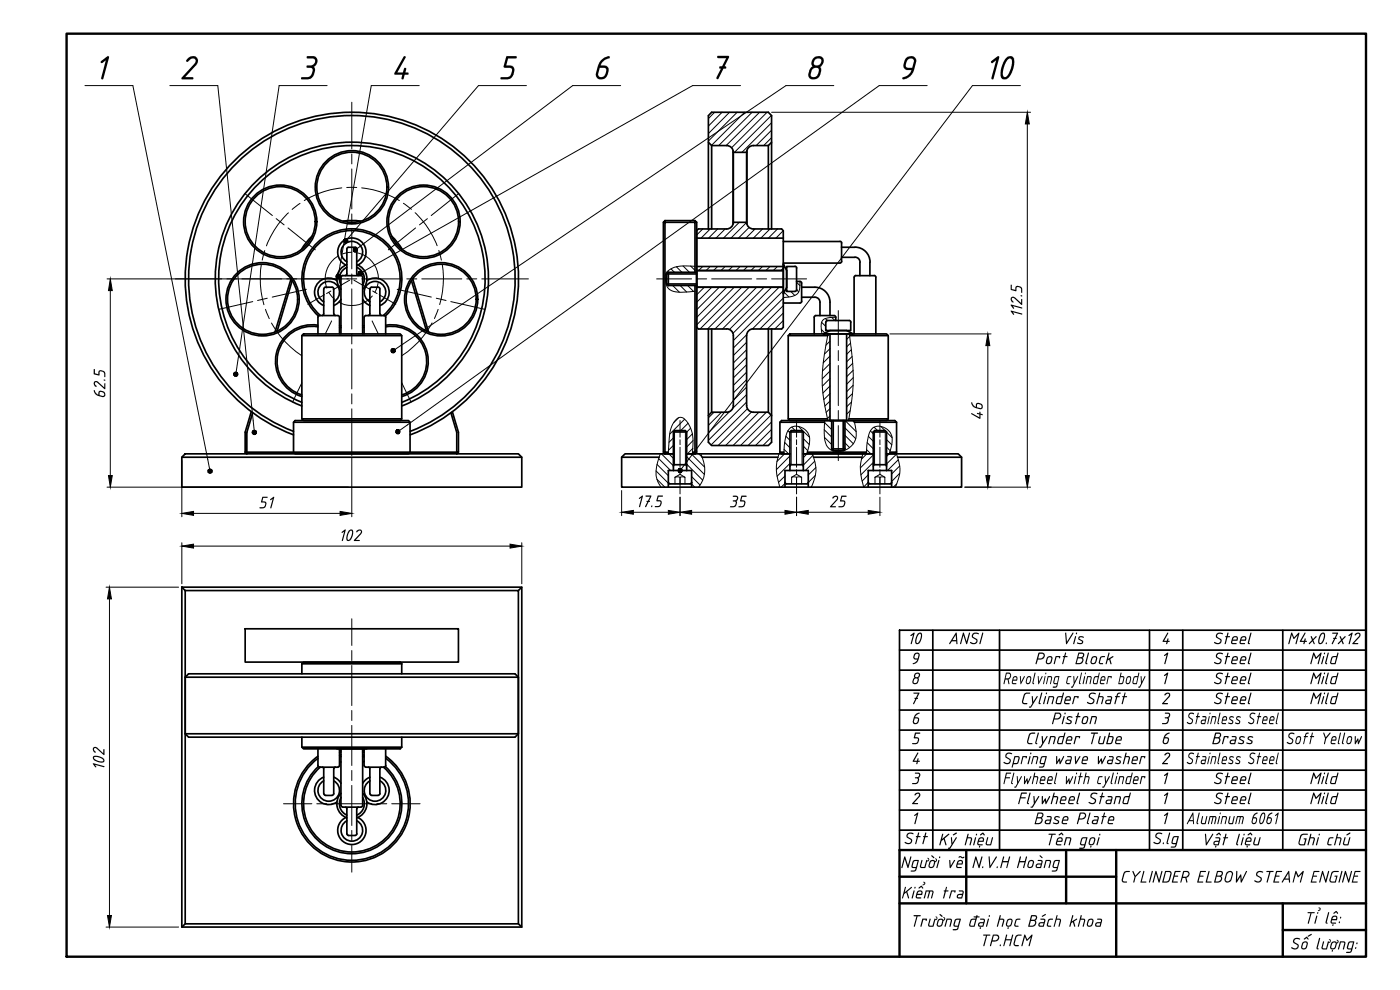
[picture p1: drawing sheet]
<svg xmlns="http://www.w3.org/2000/svg" width="420mm" height="297mm" viewBox="0 0 420 297" stroke-linecap="round" stroke-linejoin="round" font-family="sans-serif">
<!-- layer: Khung_ten -->
<path d="M20 10.1h390v276.9h-390zM290 255v16M320 255v16M335 255v32M410 255h-140v32M270 263h65M270 271h140M385 271v16M385 279h25" fill="none" stroke="#000" stroke-width=".72"/>
<!-- layer: Duong_dam -->
<g fill="none" stroke="#000" stroke-width=".51">
<path d="M212.6 42.7l1 1M213.6 43.7v25M213.6 43.7h4.5M218.1 43.7a2.01 2.01 0 0 1 2 2M220 45.2v22M220.1 45.7v21M220.1 45.7h4M224.1 45.7v21M224.2 45.2v22M230.6 43.7h-4.5a2.01 2.01 0 0 0-2 2M230.6 43.7v25M231.6 42.7l-1 1"/>
<path d="M93.6 70.9l-1.9 2.1-1.2 1.9M103.1 66.3l2.9-.1 2.1 .1M103.8 79.5a4.3 4.3 0 0 1-1.5-6.5 4.3 4.3 0 0 1 6.6 0 4.3 4.3 0 0 1-1.5 6.5M104.1 79.4a4.5 4.5 0 0 0-1.8 7.4M104.1 74.7l.5-.5h2l.5 .5M104.1 74.7v7.5M104.1 78.5a3.2 3.2 0 0 1-1-4.9 3.2 3.2 0 0 1 5 0 3.2 3.2 0 0 1-1 4.9M107.1 74.7v7.5M107.1 79.4a4.5 4.5 0 0 1 1.8 7.4M117.6 70.9l1.9 2.1 1.2 1.9M199.1 66.7v69M199.6 66.2v.5h-.5z"/>
<path d="M199.6 66.2h9M208.6 66.2l.5 .5h-.5zM209.1 66.7v69M209.1 71.4h26M209.1 80h26M212.6 68.7v-34l1-1h17l1 1v34M218.1 68.7h-8.5l-.5 .5v29l.5 .5h8.5M220.1 66.7a2.01 2.01 0 0 1-2 2M220.1 66.7h4M224.1 66.7a2.01 2.01 0 0 0 2 2h8.5l.5 .5v29l-.5 .5h-8.5M235.1 79.2l1 2v5l-1 2zM235.1 72.5h17"/>
<path d="M238.6 80h-2.5v7.4h2.5M238.6 79.9l.5 .5M252.1 72.4l.5 .5M252.6 74.2h4M252.6 77.2h4M252.6 72.9v5.5M252.6 78.4l-.5 .5h-17M256.6 74.2a4.5 4.5 0 0 1 4.5 4.5M256.6 77.2a1.5 1.5 0 0 1 1.5 1.5M258.1 78.7v4M261.1 78.7v4M87.3 83.7l-4.8 15.9"/>
<path d="M87.7 84.2l-4.5 15.1M95.4 97.6a11 11 0 0 0-12.5 8.4 11 11 0 0 0 7.7 13M95.4 98.1a10.5 10.5 0 0 0-12 7.9 10.5 10.5 0 0 0 7.2 12.5M95.4 95.2v5M95.6 94.8a15 15 0 0 1-.8-21.6 15 15 0 0 1 21.6 0 15 15 0 0 1-.8 21.6M96.2 94.7a14.5 14.5 0 0 1-1.1-21 14.5 14.5 0 0 1 21 0 14.5 14.5 0 0 1-1.1 21M97.2 90.6a3.2 3.2 0 0 1-1.1-5 3.2 3.2 0 0 1 5.1 0 3.2 3.2 0 0 1-1 5M100.2 94.2l-.1-7.8-.4-.2h-2l-.5 .5v7.5l-.5 .4M100.2 94.2l.5 .4M101.1 84.2a4.3 4.3 0 0 0-6.2 1.5 4.3 4.3 0 0 0 2.3 6M101.4 94.7h-5.5l-.5 .5M101.4 94.7l.5 .5"/>
<path d="M101.9 95.2v5M101.9 98.2l.4 .1M101.9 97.7l.5 .1M102.3 83.2v17M102.3 85.5v.1M102.3 89.8l-.9 1.1-1.2 .8M102.4 83.1l.4-.4h5.6l.4 .4M104.1 82.2l-.5 .5M104.1 80.2a3.7 3.7 0 0 0-1.7 5.3M107.1 80.2a3.7 3.7 0 0 1 1.7 5.3M107.1 82.2l.5 .5M108.8 83.2v17"/>
<path d="M108.9 89.8l.9 1.1 1.2 .8M108.9 85.5v.1M109.3 95.2v5M109.3 97.7l-.4 .1M109.3 98.2l-.4 .1M110.1 84.2a4.3 4.3 0 0 1 6.2 1.5 4.3 4.3 0 0 1-2.3 6M111 86.7v7.5l-.5 .4M111 86.7l.5-.5h2l.4 .2 .1 7.8M111 90.6a3.2 3.2 0 0 1-1-5 3.2 3.2 0 0 1 5.1 0 3.2 3.2 0 0 1-1.1 5M114 94.2l.5 .4M115.3 94.7h-5.5l-.5 .5M115.3 94.7l.5 .5"/>
<path d="M115.7 95.2v5M115.8 98.1a10.5 10.5 0 0 1 12 7.9 10.5 10.5 0 0 1-7.2 12.5M115.8 97.6a11 11 0 0 1 12.5 8.4 11 11 0 0 1-7.7 13M123.5 84.2l4.5 15.1M123.9 83.7l4.7 15.9M200.1 82.2h9M200.1 85.2h9M200.6 81.7l-.5 .5v3l.5 .5M200.6 81.7h8.5M200.6 85.7h8.5M200.6 81.7v4M208.6 81.7v-15h-9v69h1"/>
<path d="M208.6 85.7v50h-.7M209.1 86.2h26M209.1 81.2h26M212.6 98.7v34l1 1h17l1-1v-34M213.6 98.7v25M218.1 98.7a2.01 2.01 0 0 1 2 2v21a2.01 2.01 0 0 1-2 2M226.1 98.7a2.01 2.01 0 0 0-2 2v21a2.01 2.01 0 0 0 2 2h4.5M230.6 98.7v25M239.1 84.4l1.2 .1 .3 .4v5.6M239.1 80.4v6.5M239.1 86.9l-.5 .5M240.6 86.2h4a4.5 4.5 0 0 1 4.5 4.5v4"/>
<path d="M240.6 89.2h4a1.5 1.5 0 0 1 1.5 1.5v4M240.6 90.4l-.5 .5h-5M244.3 95.2v5M247.8 96.7v2.5h7.5v-2.5M247.9 96.7l.4-.5h6.6l.5 .5M250.3 94.7h-5.5l-.5 .5M250.3 94.7l.5 .5M250.8 95.2v1M256.3 83.2v17M256.4 83.1l.5-.4h5.4h.3l.2 .4M262.8 83.2v17M90.6 100.7h30"/>
<path d="M91.1 100.2h29l.5 .5v25l-.5 .5h-29l-.5-.5v-25zM236.6 100.7h11.8M237.1 100.2h29l.5 .5v25l-.5 .5h-29l-.5-.5v-25zM247.1 100.2l2-1h5l2 1zM249.1 100.2v26M254.1 100.2v26M255 100.7h11.6M54.6 137.2h102M55.6 136.2h100l1 1v9h-102v-9zM75.4 123.6l-1.8 6.1v6M75.8 123.9l-1.7 5.8v6.5l-.5-.5M88.1 130.5a50 50 0 0 1-22.5-76.8 50 50 0 0 1 80 0 50 50 0 0 1-22.5 76.8"/>
<path d="M88.1 126.7h35M88.1 129.4a49 49 0 0 1-21.6-75.2 49 49 0 0 1 78.2 0 49 49 0 0 1-21.6 75.2M88.6 126.2h34l.5 .5v9h-35v-9zM90.6 125.7h30M90.6 121.8a41 41 0 0 1-17.7-62.9 41 41 0 0 1 65.4 0 41 41 0 0 1-17.7 62.9M90.6 120.7a40 40 0 0 1-16.8-61.3 40 40 0 0 1 63.6 0 40 40 0 0 1-16.8 61.3M135.3 123.9l1.8 5.8v6.5l.5-.5M135.8 123.6l1.8 6.1v6h-14.5l-.5 .5h-34l-.5-.5h-14.5M186.6 137.2h11.2M199.1 135.7h.5v.5zM206.1 136.2h31M208.6 135.7h.5l-.5 .5z"/>
<path d="M210.7 137.2h22.8M213.6 123.7h4.5M213.6 123.7l-1 1M230.6 123.7l1 1M234.1 135.7v-9l.5-.5h34l.5 .5v9M234.1 126.7h13.4M234.1 135.7l.5 .5M234.1 135.7h1.2M236.6 125.7h11.8M241.1 136.2h21M242.3 135.7h17.8M244.1 137.2h14.6"/>
<path d="M249.6 134.7l.5 .5h3l.5-.5M249.6 126.2v8.5M249.6 134.7h4M250.1 126.2v9M253.1 126.2v9M253.6 126.2v8.5M254.8 125.7h11.8M256.4 126.7h12.7M267 135.7h2.1M269.1 135.7l-.5 .5h-2.5h21.5l1 1v9h-102v-9l1-1h14.5h-2.5M269.4 137.2h19.2M200.6 144.8v1.4"/>
<path d="M207.6 144.8v1.4M235.6 144.8v1.4M242.6 144.8v1.4M260.6 144.8v1.4M267.6 144.8v1.4M54.6 176.2h102v102h-102zM54.6 176.2l1 1M55.6 177.2h100v100h-100zM156.6 176.2l-1 1M73.6 188.7h64v10h-64zM90.6 199.2l.5-.5h29l.5 .5M90.6 199.2v3"/>
<path d="M90.6 199.2h30M120.6 199.2v3M270 189.1h140v65.9h-140zM270 195.1h140M280 189.1v60M300 189.1v12M345 189.1v12M355 189.1v23.9M385 195.1v17.9M55.6 203.2h100v17h-100M55.6 203.2v17M55.6 203.2l1-1h98l1 1"/>
<path d="M270 219.1h140M270 213h140M270 207.1h140M270 201.1h140M300 207.1v18M345 207.1v18M355 219.1v6M55.6 220.2l1 1h98l1-1M90.6 224.2h30l-.5 .5h-29zM90.6 221.2v3M95.4 224.7v5l.3 .4 5.7 .1M95.4 226.9a17.5 17.5 0 0 0-2.8 25.9 17.5 17.5 0 0 0 26 0 17.5 17.5 0 0 0-2.8-25.9"/>
<path d="M95.4 227.5a17 17 0 0 0-2.4 25.1 17 17 0 0 0 25.2 0 17 17 0 0 0-2.4-25.1M95.6 230a15 15 0 0 0-.8 21.6 15 15 0 0 0 21.6 0 15 15 0 0 0-.8-21.6M96.2 230.1a14.5 14.5 0 0 0-1.1 21 14.5 14.5 0 0 0 21 0 14.5 14.5 0 0 0-1.1-21M96.7 230.2l.5 .4v7.6l.5 .4M97.2 233.2a4.3 4.3 0 0 0-2.3 6 4.3 4.3 0 0 0 6.2 1.4M97.2 234.3a3.2 3.2 0 0 0-1.1 4.9 3.2 3.2 0 0 0 5.1 0 3.2 3.2 0 0 0-1-4.9M97.7 238.7h2M100.2 233.2l1.2 .7 .9 1.1M100.2 230.7v7.4l-.5 .5M100.7 230.2l-.5 .4M101.1 224.7h9M101.9 224.7v5l-.5 .5"/>
<path d="M101.9 225.7h.4M101.9 225.1l.4 .2M101.9 228.4l.4 .2M102.3 224.7l.1 16.9 .4 .5M102.3 238a4.5 4.5 0 0 0 1.8 7.4M102.3 226.5l-.4 .1M102.4 227l-.5 .1M102.4 239.3a3.7 3.7 0 0 0 1.7 5.3M108.8 224.7v16.9l-.4 .5M108.8 225.7h.5M108.8 239.3a3.7 3.7 0 0 1-1.7 5.3M108.9 227l.4 .1"/>
<path d="M108.9 226.5l.4 .1M108.9 238a4.5 4.5 0 0 1-1.8 7.4M109.3 224.7v5M109.3 225.1l-.5 .2M109.3 228.4l-.4 .2M109.3 229.7l.5 .5h5.5M110.5 230.2l.5 .4v7.6M111 238.1l.5 .5M111 233.2l-1.2 .7-.9 1.1M111 234.3a3.2 3.2 0 0 0-1 4.9 3.2 3.2 0 0 0 5.1 0 3.2 3.2 0 0 0-1.1-4.9M111.5 238.7h2M114 230.7v7.4l-.5 .5"/>
<path d="M114 233.2a4.3 4.3 0 0 1 2.3 6 4.3 4.3 0 0 1-6.2 1.4M114.5 230.2l-.5 .4M115.7 224.7l.1 5-.5 .5M120.6 221.2v3M270 237.1h140M270 231.1h140M270 225.1h140M300 237.1v17.9M345 237.1v12M355 231.1v12M385 231.1v12M102.8 242.2h5.5"/>
<path d="M103.6 242.2l.5 .5M103.8 245.3a4.3 4.3 0 0 0-1.5 6.5 4.3 4.3 0 0 0 6.6 0 4.3 4.3 0 0 0-1.5-6.5M104.1 242.7l.1 7.7 .4 .2 2 .1 .5-.5M104.1 246.3a3.2 3.2 0 0 0-1 4.9 3.2 3.2 0 0 0 5 0 3.2 3.2 0 0 0-1-4.9M107.1 242.7v7.5M107.6 242.2l-.5 .5M270 243.1h140M270 249.1h140M385 249.1v5.9M55.6 277.2l-1 1M155.6 277.2l1 1"/>
<circle cx="105.6" cy="56.2" r="11"/>
<circle cx="105.6" cy="56.2" r="10.5"/>
<circle cx="84.1" cy="66.5" r="11"/>
<circle cx="84.1" cy="66.5" r="10.5"/>
<circle cx="127.1" cy="66.5" r="11"/>
<circle cx="127.1" cy="66.5" r="10.5"/>
<circle cx="78.8" cy="89.8" r="11"/>
<circle cx="78.8" cy="89.8" r="10.5"/>
<circle cx="132.4" cy="89.8" r="11"/>
<circle cx="132.4" cy="89.8" r="10.5"/>
</g>
<!-- layer: Duong_tam -->
<g fill="none" stroke="#000" stroke-width=".3">
<path d="M102.6 56.4a27.2 27.2 0 0 0-11.3 3.8M104.1 56.2h3M108.5 56.4a27.1 27.1 0 0 1 11.3 3.8M78.4 79.5a27.7 27.7 0 0 0 .8 11.9M79.5 75.2l-.8 2.8M86.6 63.9a25.4 25.4 0 0 0-6.6 9.9M90 61l-2.3 1.9M101.6 76.8a8 8 0 0 0-3.5 9.6M105.6 75.7l-2.8 .5M107 75.8a8 8 0 0 1 6.6 7.9M121.1 61l2.4 1.8M124.6 63.8l.3 .3a27.8 27.8 0 0 1 6.3 9.6"/>
<path d="M131.7 75.1l.8 2.9M132.8 79.5a27.6 27.6 0 0 1-.8 11.9M79.7 92.8l1.1 2.8M81.5 96.9a27.3 27.3 0 0 0 9.1 9.9M98.7 87.7l1.8 2.1M111.7 88.8a7.9 7.9 0 0 1-10.1 1.8M113.5 85l-1 2.7M129.7 96.9a26.9 26.9 0 0 1-9.1 9.9M131.5 92.8l-1.1 2.8"/>
</g>
<!-- layer: AM_7 -->
<g fill="none" stroke="#000" stroke-width=".3">
<path d="M105.6 30.7v14M73.5 58.1l8.2 6.6M105.6 46.2v3M105.6 50.7v12M137.6 58.1l-8.2 6.6M82.9 65.6l2.4 1.9M86.4 68.4l8.2 6.6M105.6 64.2v3M105.6 68.7v12M124.7 68.4l-8.2 6.6M128.3 65.6l-2.4 1.9M52.6 83.7h14"/>
<path d="M68.1 83.7h3M72.6 83.7h12M75.9 90.5l-10.3 2.3M80.2 89.5l-2.9 .7M86.1 83.7h3M90.6 83.7h12M91.9 86.8l-10.2 2.3M97.4 88.4l-5 2.9M99.3 87.3l-1.3 .8M99.5 96.3l-1.9 3.9M104.1 83.7h3M104.9 84.1l-5 2.8"/>
<path d="M105.6 82.2v3M105.6 86.7v12M106.2 84.1l5 2.8M108.6 83.7h12M111.7 96.3l1.8 3.9M111.8 87.3l1.4 .8M113.8 88.4l5 2.9M119.2 86.8l10.3 2.3M122.1 83.7h3M126.6 83.7h12M130.9 89.5l3 .7M135.3 90.5l10.2 2.3"/>
<path d="M140.1 83.7h3M144.6 83.7h14M197.1 83.7h10.5M209.1 83.7h3M213.6 83.7h12M227.1 83.7h3M231.6 83.7h10.5M251.6 93.2v10.5M90.6 114.8l-2.8 5.8M105.6 100.2v3M105.6 104.7v12M105.6 118.2v3"/>
<path d="M120.6 114.8l2.8 5.8M251.6 105.2v3M251.6 109.7v12M105.6 122.7v14M251.6 123.2v3M251.6 127.7v10.5M105.6 185.7v8M105.6 195.2v3M105.6 199.7v12M105.6 213.2v3M105.6 217.7v12M105.6 231.2v3"/>
<path d="M105.6 235.7v12M85.1 241.2h8.5M95.1 241.2h3M99.6 241.2h12M105.6 249.2v3M105.6 253.7v8M113.1 241.2h3M117.6 241.2h8.5"/>
</g>
<!-- layer: Duong_manh -->
<g fill="none" stroke="#000" stroke-width=".3">
<path d="M214.5 33.7l-1.9 1.9M216.7 33.7l-4.1 4.1M218.9 33.7l-6.3 6.4M221.2 33.7l-8.6 8.6M223.5 33.7l-10 9.9M225.7 33.7l-10 10M228 33.7l-10.1 10M230.2 33.7l-10.7 10.7M231.5 34.6l-11.1 11.1M231.6 36.8l-8.9 8.9M231.6 39.1l-4.7 4.6M231.6 41.3l-2.4 2.4"/>
<path d="M205 79.8l1.9 1.9M207.3 79.8l1.3 1.3M208.6 79.9a11.1 11.1 0 0 0-7.4 .9l-1.3 1.1a5.3 5.3 0 0 0 1.1 5l1.2 .5 1.3 .3 5.1-.3M210.9 68.7l-1.8 1.8M210.9 80l-1.3 1.2M213.1 68.7l-2.7 2.7M213.1 80l-1.2 1.2M215.4 68.7l-2.8 2.7M215.4 80l-1.3 1.2M217.6 68.7l-2.7 2.7M217.6 80l-1.2 1.2M219.9 80l-1.3 1.2"/>
<path d="M221.9 66.7l-4.8 4.7M222.1 80l-1.2 1.2M224.1 66.7l-4.7 4.7M224.4 80l-1.3 1.2M224.8 68.2l-3.2 3.2M226.6 68.7l-2.7 2.7M226.6 80l-1.3 1.2M228.9 68.7l-2.8 2.7M228.9 80l-1.3 1.2M231.1 68.7l-2.8 2.7M231.1 80l-1.3 1.2M233.3 68.7l-2.7 2.7"/>
<path d="M233.3 80l-1.2 1.2M235.1 69.2l-2.2 2.2M199.7 83.5l.4 .4M200.1 81.6l.3 .3M201.4 80.7l1 1M201.9 85.7l2 2M203 80l1.6 1.7M204.1 85.7l2 1.9M206.4 85.7l1.8 1.7M209.1 86.2h.1M211.4 86.2l-2.3 2.3M213.6 86.2l-4.5 4.5"/>
<path d="M215.9 86.2l-6.8 6.7M218.1 86.2l-9 9M220.3 86.2l-11.2 11.3M222.6 86.2l-12.5 12.5M224.8 86.2l-12.5 12.5M227.1 86.2l-12.5 12.5M229.3 86.2l-12.5 12.5M231.6 86.2l-12.7 12.7M233.8 86.2l-13.8 13.8M235.1 93.9l-4.8 4.8M235.1 96.2l-2.6 2.5M235.1 87.2l-15 15"/>
<path d="M235.1 89.4l-9.3 9.3M235.1 91.7l-7.1 7M235.1 80.5l-.8 .7M235.3 87.7l1.4 1.4M236.1 86.2h.1M237.3 87.4l1.2 1.3M239.1 86.9l.6 .7M239.1 84.7l1 1M240.1 84.4v1.2a2.88 2.88 0 0 1-2.7 3.4l-2.3 .3M246.5 98.9l1.1 1M246.5 96.7l1.3 1.2M247.7 95.6l.6 .6"/>
<path d="M249 99.2h.1M249.6 95.2l1 1M250.8 95.2h-1.2a2.58 2.58 0 0 0-3.1 2.2l.2 2.8M224.1 104.9l-4 4M224.1 107.2l-4 4M224.1 109.4l-4 4M224.1 111.7l-4 3.9M224.1 113.9l-4 4M224.1 102.7l-4 4M224.1 116.1l-4 4M224.1 118.4l-4.3 4.2M224.1 100.4l-4 4"/>
<path d="M248.5 100.2l-1.3 7.3-.4 4.9 .2 6.1 1.5 7.7M249 100.2l-.6 .6M249.1 102.3l-1.2 1.3M249.1 106.8l-2 2.1M249.1 109.1l-2.3 2.2M249.1 111.3l-2.3 2.4M249.1 113.6l-2.3 2.3M249.1 104.6l-1.7 1.6M249.1 115.8l-2.1 2.1M249.1 118.1l-1.9 1.8M254.9 100.2l1 8.2 .2 6.4-.3 4.1-1.1 7.3M255 101l-.9 .8"/>
<path d="M255.3 102.9l-1.2 1.2M255.5 104.9l-1.4 1.4M255.7 107l-1.6 1.6M255.9 118.1l-1.8 1.7M255.9 109l-1.8 1.8M256 115.6l-1.9 1.9M256 111.1l-1.9 2M256.1 113.3l-2 2M197.2 139.3l3.4 3.4M197.7 137.6l3.6 3.6M198.2 136.2a11.1 11.1 0 0 0-1 7.7l1.2 2.3M198.5 136.2l3.6 3.6"/>
<path d="M200.5 136.2l.2-3.1a9.6 9.6 0 0 1 2.5-7.5 1.87 1.87 0 0 1 2.8 .8 10.6 10.6 0 0 1 1.9 8.2l-.1 1.6M200.7 136.2l1.4 1.3M202.1 131.4l-1.3 1.3M202.1 133.6l-1.5 1.5M202.1 135.9l-.3 .3M203.6 125.4l-1.4 1.4M205.5 125.8l-4.5 4.4M206.1 139.3l4.8 4.8M206.1 137l5.3 5.4M206.5 127l-2.2 2.2M207.3 128.5l-1.2 1.2M207.5 136.2l4 4"/>
<path d="M207.8 130.2l-1.7 1.7M207.9 134.5l-1.6 1.7M208 132.2l-1.9 1.9M209.7 136.2l1 1M210.4 136.2a9.2 9.2 0 0 1-.7 10M214.3 123.7l-1.7 1.7M216.5 123.7l-3.9 3.9M219 123.5l-6.4 6.4M224.1 120.6l-11.5 11.5M224.3 122.6l-10.9 10.9M225.6 123.6l-10.1 10.1M227.8 123.7l-10 10"/>
<path d="M230 123.7l-10 10M231.4 124.5l-9.2 9.2M231.6 126.6l-7.1 7.1M231.6 128.8l-4.9 4.9M231.6 131.1l-2.6 2.6M233.8 136.2a14.1 14.1 0 0 0 .2 10M235.2 136.2l.6-5.1a3.2 3.2 0 0 1 4-3.1 4.2 4.2 0 0 1 3.1 5.5l-.8 2.7M235.3 134.8l1.4 1.4M235.5 136.2l-2.3 2.3M235.5 132.7l1.6 1.7M235.8 130.9l1.3 1.2M236.5 129.2l.6 .7"/>
<path d="M237.1 136.8l-4.1 4.1M237.1 139.1l-3.9 3.8M237.6 128.1l1 1.1M239.6 128l3.4 3.2M241.1 136.1l.1 .1M241.1 133.8l1.3 1.4M241.1 131.6l1.8 1.8M242.2 136.2l-1.1 1.1M243.8 136.2a10.6 10.6 0 0 1-.3 10M244 136.6l-2.9 3M244.5 138.4l-2.8 2.8M247.4 128.9l2.2 2.2"/>
<path d="M247.4 131.2l2.2 2.2M247.4 126.8l2.2 2.1M247.5 126.2l-.1 3.6a5.5 5.5 0 0 0 2.5 5.4 5.6 5.6 0 0 0 5.7-1.5 5.6 5.6 0 0 0 1.1-6l-.4-1.5M249.1 122.6l-1.2 1.1M249.1 120.3l-1.5 1.5M249.1 124.8l-.8 .7M249.1 126.2l.5 .4M251.4 135.2l.3 .3M253.4 134.9l.1 .2M253.6 132.9l1.4 1.4M253.6 130.6l2.5 2.6M253.6 128.4l3.2 3.2"/>
<path d="M253.6 126.2l3.4 3.3M254.7 125.9l-.3 .3M255.1 123.2l-1 1.1M255.6 120.6l-1.5 1.5M255.9 126.2l.6 .6M259 136.2a14.1 14.1 0 0 0 .2 10l1.4-1.5M260 136.2l.6-5.1a3.2 3.2 0 0 1 4-3.1 4.2 4.2 0 0 1 3 5.5l-.7 2.7-.8 .8M260.1 134.9l1.3 1.3M260.1 136.2l-1.6 1.6M260.3 132.8l1.8 1.8M260.6 130.9l1.5 1.5M261.2 129.3l.9 .9"/>
<path d="M262.1 136.5l-3.9 3.9M262.1 138.8l-3.7 3.7M262.3 128.2l1.1 1M264.3 127.9l1.3 1.3M266.1 134.1l1.1 1.1M266.1 131.9l1.5 1.6M266.1 129.7l1.6 1.6M269 136.2a10.9 10.9 0 0 1-.3 10M269.1 136.3l-3 2.9M269.6 138l-3.2 3.2M270 139.8l-2.4 2.4M196.9 141.3l3.7 3.7"/>
<path d="M197.2 143.8l2.3 2.4M207.6 145.2l.9 1M207.6 143l2.5 2.5M235.6 142.8l-2 1.9M235.6 145.1l-1.2 1.1M243.5 146l-.1 .2M244.7 142.6l-2.1 2.2M244.9 140.3l-2.3 2.2M260.6 142.5l-1.9 1.8M262.1 141l-.2 .2M269.1 145.2l-1 1M270 142l-2.4 2.5"/>
</g>
<!-- layer: AM_0N -->
<path d="M202.1 139.9v1.3M206.1 139.9v1.3M237.1 139.9v1.3M241.1 139.9v1.3M262.1 139.9v1.3M266.1 139.9v1.3" fill="none" stroke="#000" stroke-width=".51"/>
<!-- layer: AM_7N -->
<g fill="none" stroke="#000" stroke-width=".3">
<path d="M204.1 126.2v5M204.1 131.9v1.5M204.1 134.2v6M239.1 126.2v5M239.1 131.9v1.5M239.1 134.2v6M264.1 126.2v5M264.1 131.9v1.5M264.1 134.2v6M204.1 140.9v1.5M204.1 143.2v5M239.1 140.9v1.5"/>
<path d="M239.1 143.2v5M264.1 140.9v1.5M264.1 143.2v5"/>
</g>
<!-- layer: AM_3N -->
<path d="M202.6 143.2h1.5M202.6 143.2l1.5-.9 1.5 .9M202.6 143.2v2M204.1 145.2v-2l.5-.1 1 .1v2M237.6 143.2h1.5M237.6 143.2l1.5-.9 1.5 .9M237.6 143.2v2M239.1 145.2v-2l.5-.1 1 .1v2M262.6 143.2h1.5M262.6 143.2l1.5-.9 1.5 .9M262.6 143.2v2M264.1 145.2v-2l.5-.1 1 .1v2" fill="none" stroke="#000" stroke-width=".3"/>
<path d="M202.1 139.4h4M202.5 129.2l-.4 .4h4M237.1 139.4h4M237.5 129.2l-.4 .4h4M262.1 139.4h4M262.5 129.2l-.4 .4h4M200.6 144.8v-3.6h7v3.6M200.6 144.7l.4 .4 6.2 .1M207.6 144.7l-.4 .4M242.6 144.7l-.4 .5-6.4-.1-.2-.4v-3.5h7v3.6M261 145.1l-.4-.4v-3.5h7v3.6l-.2 .3-6.4 .1" fill="none" stroke="#000" stroke-width=".51"/>
<!-- layer: AM_4N -->
<path d="M202.4 129.2v10.2l-.3 .5M205.7 129.2v10.2l.4 .5M237.4 129.2v10.2l-.3 .5M240.7 129.2v10.2l.4 .5M262.5 129.2v10.2l-.4 .5M265.7 129.2v10.2l.4 .5" fill="none" stroke="#000" stroke-width=".3"/>
<path d="M202.1 129.6v10.3M202.5 129.2h3.2l.4 .4v10.3M237.1 129.6v10.3M237.5 129.2h3.2l.4 .4v10.3M262.1 129.6v10.3M262.5 129.2h3.1l.5 .4v10.3" fill="none" stroke="#000" stroke-width=".51"/>
<!-- layer: AM_5 -->
<path d="M25.5 25.7h14.4l23 115M51 25.7h14.4l10.9 103.4M98.2 25.7h-14.4l-12.9 86M125.8 25.7h-14.4l-9.8 56.7M158 25.7h-14.4l-39.4 46.1M186.3 25.7h-14.4l-64.8 48.9M222.2 25.7h-14.3l-99.2 56M250.2 25.7h-14.3l-117.4 79.2M278.3 25.7h-14.4l-144 103.4M306.2 25.7h-14.4l-87.3 115" fill="none" stroke="#000" stroke-width=".3"/>
<g fill="#000" stroke="#000" stroke-width=".3">
<path d="M103.1 72.2l.1 .4 .6-.4zM103.2 72.6l.6-.4-.3 .6zM103.8 72.2l-.3 .6 .3 .1z"/>
<path d="M103.5 71.7l.3 .5v-.5zM103.5 71.7l.3 .5-.6-.2zM103.2 72l-.1 .2h.7z"/>
<path d="M103.8 72.2v.7l.3-.1zM103.8 72.2l.5 .4-.2 .2zM103.8 72.2l.5 .4 .1-.4z"/>
<path d="M103.8 72.2h.6l-.1-.2zM104.1 71.7l.2 .3-.5 .2zM103.8 71.7v.5l.3-.5z"/>
<path d="M106 75l.1 .3 .5-.3zM106.1 75.3l.5-.3-.3 .6zM106.6 75l-.3 .6h.3z"/>
<path d="M106.3 74.5l.3 .5v-.6zM106.3 74.5l.3 .5-.5-.3zM106.1 74.7l-.1 .3h.6z"/>
<path d="M106.6 75v.6h.4zM106.6 75l.6 .3-.2 .3zM106.6 75l.6 .3 .1-.3z"/>
<path d="M106.6 75h.7l-.1-.3zM107 74.5l.2 .2-.6 .3zM106.6 74.4v.6l.4-.5z"/>
<path d="M100.8 83l.1 .3 .6-.3zM100.9 83.3l.6-.3-.3 .5zM101.5 83l-.3 .5 .3 .1z"/>
<path d="M101.2 82.4l.3 .6v-.7zM101.2 82.4l.3 .6-.6-.3zM100.9 82.7l-.1 .3h.7z"/>
<path d="M101.5 83v.6l.3-.1zM101.5 83l.5 .3-.2 .2zM101.5 83l.5 .3 .1-.3z"/>
<path d="M101.5 83h.6l-.1-.3zM101.8 82.4l.2 .3-.5 .3zM101.5 82.3v.7l.3-.6z"/>
<path d="M107.5 82l.1 .3 .5-.3zM107.6 82.3l.5-.3-.3 .5zM108.1 82l-.3 .5 .3 .1z"/>
<path d="M107.8 81.4l.3 .6v-.6zM107.8 81.4l.3 .6-.5-.3zM107.6 81.7l-.1 .3h.6z"/>
<path d="M108.1 82v.6l.4-.1zM108.1 82l.6 .3-.2 .2zM108.1 82l.6 .3 .1-.3z"/>
<path d="M108.1 82h.7l-.1-.3zM108.5 81.4l.2 .3-.6 .3zM108.1 81.4v.6l.4-.6z"/>
<path d="M70.1 112.3l.1 .3 .5-.3zM70.2 112.6l.5-.3-.3 .5zM70.7 112.3l-.3 .5 .3 .1z"/>
<path d="M70.4 111.7l.3 .6v-.6zM70.4 111.7l.3 .6-.5-.3zM70.2 112l-.1 .3h.6z"/>
<path d="M70.7 112.3v.6l.4-.1zM70.7 112.3l.6 .3-.2 .2zM70.7 112.3l.6 .3 .1-.3z"/>
<path d="M70.7 112.3h.7l-.1-.3zM71.1 111.7l.2 .3-.6 .3zM70.7 111.7v.6l.4-.6z"/>
<path d="M117.3 105.2l.1 .3 .6-.3zM117.4 105.5l.6-.3-.4 .6zM118 105.2l-.4 .6 .4 .1z"/>
<path d="M117.6 104.7l.4 .5v-.6zM117.6 104.7l.4 .5-.6-.3zM117.4 104.9l-.1 .3h.7z"/>
<path d="M118 105.2v.7l.3-.1zM118 105.2l.5 .3-.2 .3zM118 105.2l.5 .3 .1-.3z"/>
<path d="M118 105.2h.6l-.1-.3zM118.3 104.7l.2 .2-.5 .3zM118 104.6v.6l.3-.5z"/>
<path d="M75.7 129.7l.1 .3 .5-.3zM75.8 130l.5-.3-.3 .6zM76.3 129.7l-.3 .6 .3 .1z"/>
<path d="M76 129.2l.3 .5v-.6zM75.8 129.4l.2-.2 .3 .5zM75.8 129.4l-.1 .3h.6z"/>
<path d="M76.3 129.7v.7l.4-.1zM76.3 129.7l.6 .3-.2 .3zM76.3 129.7l.6 .3 .1-.3z"/>
<path d="M76.3 129.7h.7l-.1-.3zM76.7 129.2l.2 .2-.6 .3zM76.3 129.1v.6l.4-.5z"/>
<path d="M118.8 129.5l.1 .3 .5-.3zM118.9 129.8l.5-.3-.3 .6zM119.4 129.5l-.3 .6 .3 .1z"/>
<path d="M119.1 129l.3 .5v-.6zM119.1 129l.3 .5-.5-.3zM118.9 129.2l-.1 .3h.6z"/>
<path d="M119.4 129.5v.7l.3-.1zM119.4 129.5l.5 .3-.2 .3zM119.4 129.5l.5 .3 .1-.3z"/>
<path d="M119.4 129.5h.6l-.1-.3zM119.7 129l.2 .2-.5 .3zM119.4 128.9v.6l.3-.5z"/>
<path d="M62.4 141.3l.1 .4 .5-.4zM62.5 141.7l.5-.4-.3 .6zM63 141.3l-.3 .6 .3 .1z"/>
<path d="M62.7 140.8l.3 .5v-.6zM62.5 141l.2-.2 .3 .5zM62.5 141l-.1 .3h.6z"/>
<path d="M63 141.3v.7l.3-.1zM63 141.3l.6 .4-.3 .2zM63 141.3l.6 .4 .1-.4z"/>
<path d="M63 141.3h.7l-.1-.3zM63.3 140.8l.3 .2-.6 .3zM63 140.7v.6l.3-.5z"/>
<path d="M203.5 141.2l.1 .3 .5-.3zM203.6 141.5l.5-.3-.3 .5zM204.1 141.2l-.3 .5 .3 .1z"/>
<path d="M203.8 140.6l.3 .6v-.7zM203.8 140.6l.3 .6-.5-.3zM203.6 140.9l-.1 .3h.6z"/>
<path d="M204.1 141.2v.6l.3-.1zM204.1 141.2l.5 .3-.2 .2zM204.1 141.2l.5 .3 .1-.3z"/>
<path d="M204.1 141.2h.6l-.1-.3zM204.4 140.6l.2 .3-.5 .3zM204.1 140.5v.7l.3-.6z"/>
</g>
<!-- layer: duong_kich_thuoc -->
<g fill="none" stroke="#000" stroke-width=".3">
<path d="M231.6 33.7h77.7M308.3 37.2v105.5M32.1 83.7h72.5M33.1 87.2v55.5M267.1 100.2h30.3M296.5 103.7v39M54.6 138.2v16.9M105.6 137.2v17.9M32.1 146.2h72.5M58.1 154h44M186.6 147.2v7.5M190.1 153.7h10.5"/>
<path d="M204.1 149.2v5.5M207.6 153.7h28M239.1 149.2v5.5M242.6 153.7h18M264.1 149.2v5.5M289.6 146.2h19.7M31.8 176.2h21.8M32.9 179.7v95M54.6 162.8v12.4M58.1 163.9h95M156.6 162.8v12.4M31.8 278.2h21.8"/>
</g>
<g fill="#000" stroke="#000" stroke-width=".3">
<path d="M308.3 33.7l.6 3.5h-1.2zM33.1 83.7l.6 3.5h-1.1zM296.5 100.2l.6 3.5h-1.2zM32.6 142.7h1.1l-.6 3.5zM54.6 154l3.5-.6v1.2zM102.1 153.4l3.5 .6-3.5 .6zM186.6 153.7l3.5-.6v1.2zM200.6 153.1l3.5 .6-3.5 .6zM204.1 153.7l3.5-.6v1.2zM235.6 153.1l3.5 .6-3.5 .6zM239.1 153.7l3.5-.6v1.2zM260.6 153.1l3.5 .6-3.5 .6z"/>
<path d="M295.9 142.7h1.2l-.6 3.5zM307.7 142.7h1.2l-.6 3.5zM32.9 176.2l.5 3.5h-1.1zM54.6 163.9l3.5-.6v1.2zM153.1 163.3l3.5 .6-3.5 .6zM32.3 274.7h1.1l-.5 3.5z"/>
</g>
<g font-size="10.9">
<text x="28.1" y="23.8">1</text>
<text x="53.6" y="23.8">2</text>
<text x="89.5" y="23.8">3</text>
<text x="117.1" y="23.8">4</text>
<text x="149.4" y="23.8">5</text>
<text x="177.6" y="23.8">6</text>
<text x="212.7" y="23.7">7</text>
<text x="241.4" y="23.8">8</text>
<text x="269.2" y="23.8">9</text>
<text x="295.2" y="23.8">10</text>
</g>
<g font-size="5.4">
<text x="306.8" y="95.5" transform="rotate(-90 306.8 95.5)">112.5</text>
<text x="31.6" y="119.7" transform="rotate(-90 31.6 119.7)">62.5</text>
<text x="294.9" y="126.3" transform="rotate(-90 294.9 126.3)">46</text>
<text x="77.4" y="152.6">51</text>
<text x="190.6" y="152.2">17.5</text>
<text x="218.7" y="152.2">35</text>
<text x="248.7" y="152.2">25</text>
<text x="101.4" y="162.3">102</text>
<text x="272.2" y="193.3">10</text>
<text x="284.4" y="193.3">ANSI</text>
<text x="318.4" y="193.3">Vis</text>
<text x="348.3" y="193.3">4</text>
<text x="363.9" y="193.3">Steel</text>
<text x="386.2" y="193.3">M4x0.7x12</text>
<text x="273.1" y="199.3">9</text>
<text x="310.4" y="199.3">Port Block</text>
<text x="348.3" y="199.3">1</text>
<text x="363.9" y="199.3">Steel</text>
<text x="392.9" y="199.3">Mild</text>
<text x="273.2" y="205.3">8</text>
<text x="300.8" y="205.3">Revolving cylinder body</text>
<text x="348.3" y="205.3">1</text>
<text x="363.9" y="205.3">Steel</text>
<text x="392.9" y="205.3">Mild</text>
<text x="272.9" y="211.3">7</text>
<text x="306.1" y="211.3">Cylinder Shaft</text>
<text x="348.3" y="211.3">2</text>
<text x="363.9" y="211.3">Steel</text>
<text x="392.9" y="211.3">Mild</text>
<text x="273.3" y="217.3">6</text>
<text x="315.3" y="217.3">Piston</text>
<text x="348.3" y="217.3">3</text>
<text x="355.8" y="217.3">Stainless Steel</text>
<text x="273.3" y="223.3">5</text>
<text x="307.6" y="223.3">Clynder Tube</text>
<text x="348.3" y="223.3">6</text>
<text x="363.4" y="223.3">Brass</text>
<text x="385.7" y="223.3">Soft Yellow</text>
<text x="31.4" y="231.3" transform="rotate(-90 31.4 231.3)">102</text>
<text x="273.3" y="229.3">4</text>
<text x="300.7" y="229.3">Spring wave washer</text>
<text x="348.3" y="229.3">2</text>
<text x="355.8" y="229.3">Stainless Steel</text>
<text x="273.3" y="235.3">3</text>
<text x="300.8" y="235.3">Flywheel with cylinder</text>
<text x="348.3" y="235.3">1</text>
<text x="363.9" y="235.3">Steel</text>
<text x="392.9" y="235.3">Mild</text>
<text x="273.3" y="241.3">2</text>
<text x="305.1" y="241.3">Flywheel Stand</text>
<text x="348.3" y="241.3">1</text>
<text x="363.9" y="241.3">Steel</text>
<text x="392.9" y="241.3">Mild</text>
<text x="273.3" y="247.3">1</text>
<text x="310.1" y="247.3">Base Plate</text>
<text x="348.3" y="247.3">1</text>
<text x="355.8" y="247.3">Aluminum 6061</text>
<text x="271" y="253.3">Stt</text>
<text x="281.5" y="253.6">Ký hiệu</text>
<text x="313.4" y="253.6">Tên gọi</text>
<text x="345.7" y="253.3">S.lg</text>
<text x="360.3" y="253.6">Vật liệu</text>
<text x="389.1" y="253.6">Ghi chú</text>
<text x="270.1" y="260.5">Người vẽ</text>
<text x="291.4" y="260.5">N.V.H Hoàng</text>
<text x="270.3" y="269.6">Kiểm tra</text>
<text x="336" y="264.8">CYLINDER ELBOW STEAM ENGINE</text>
<text x="272.9" y="278.1">Trường đại học Bách khoa</text>
<text x="391.2" y="277.1">Tỉ lệ:</text>
<text x="293.8" y="283.9">TP.HCM</text>
<text x="387" y="284.9">Số lượng:</text>
</g>
</svg>
